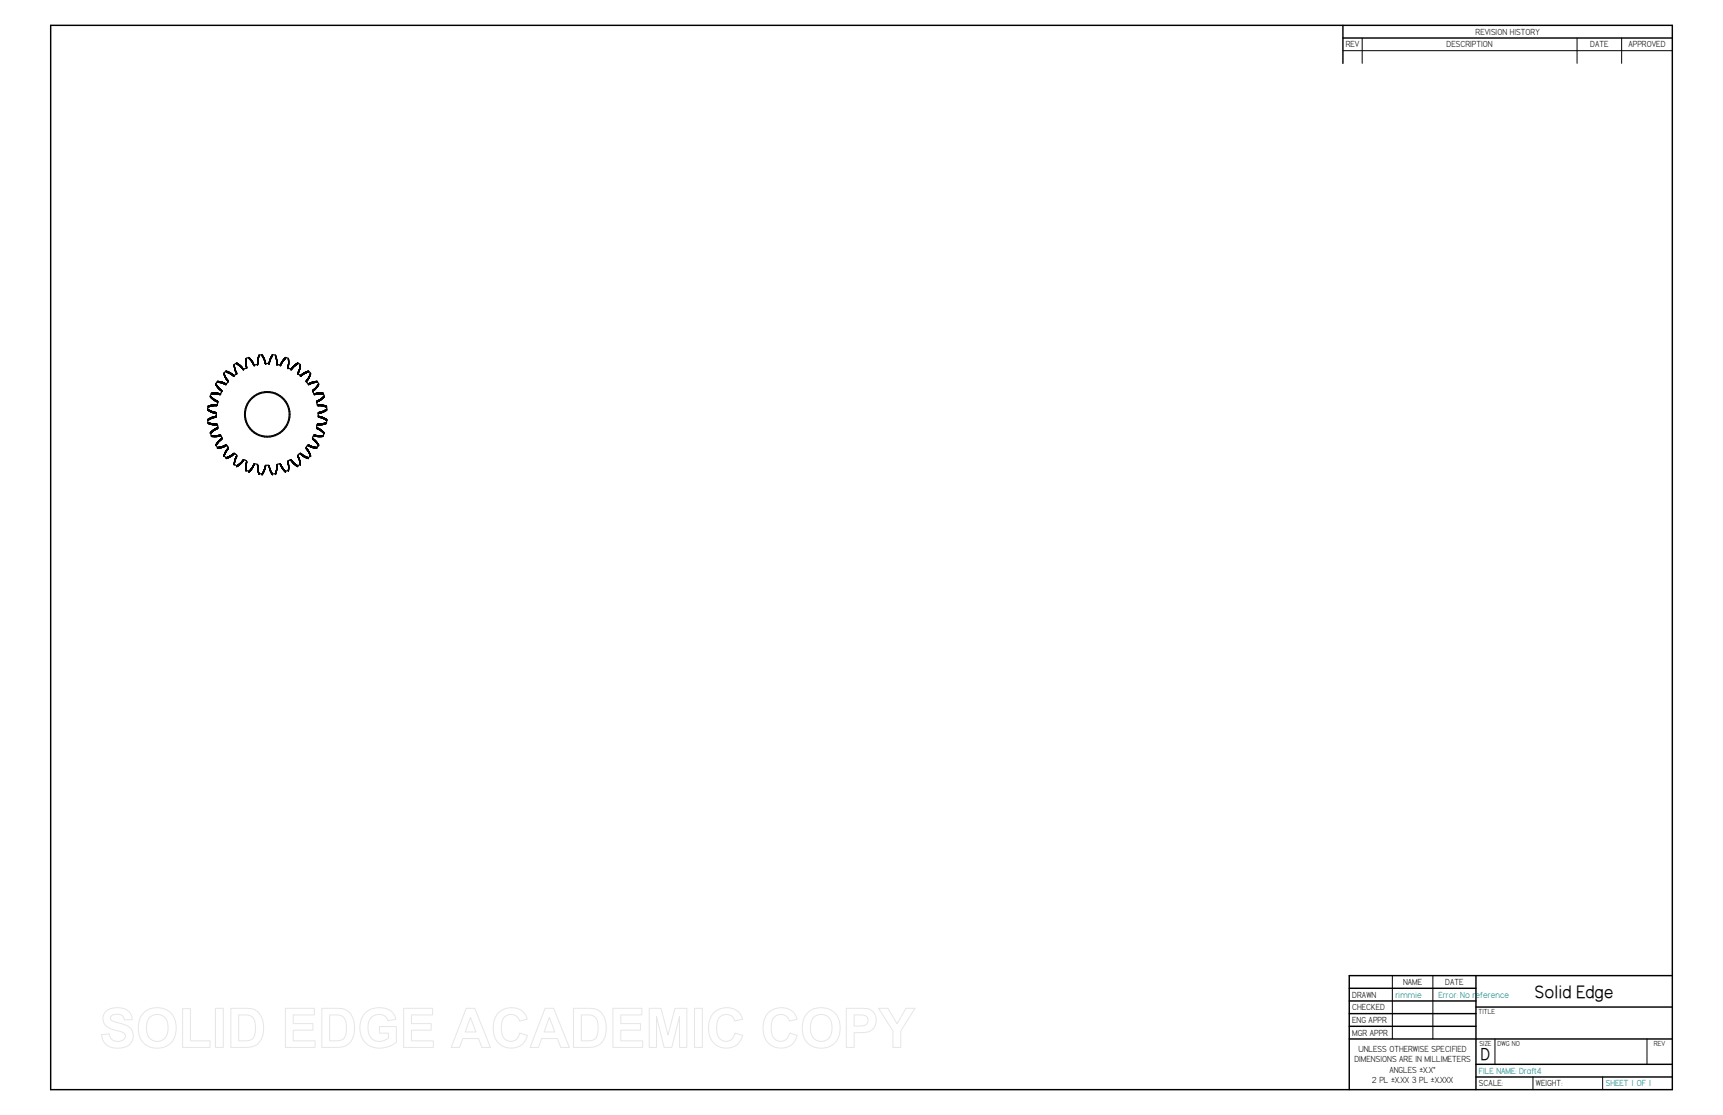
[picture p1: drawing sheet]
<svg xmlns="http://www.w3.org/2000/svg" width="864mm" height="559mm" viewBox="0 0 864 559" stroke-linecap="round" stroke-linejoin="round" font-family="sans-serif">
<g fill="none" stroke="#000" stroke-width=".72">
<path d="M25 13h813v533h-813zM673 13v19M673 19h165M676 495h64M740 489v57M838 489h-162v57M676 502h64M676 508h64M676 514h64M740 505h98M676 521h162M740 533h98"/>
<path d="M740 540h98"/>
</g>
<g fill="none" stroke="#000" stroke-width=".5">
<path d="M683 19v13M790 19v13M813 19v13M673 25h165M111 195h.1M114 190h.1M118 186h.1M123 183h.1M129 182h.1M135 181h.1M141 182h.1M146 184h.1"/>
<path d="M151 188h.1M155 192h.1M158 197h.1M108 201h.1M160 203h.1M160 209h.1M698 489v32M718 489v32M749 521v12M768 540v6M803 540v6M825 521v12"/>
</g>
<g fill="none" stroke="#000" stroke-width=".59">
<path d="M125 179l-2 1M129 180h.1M129 179v1M129 179h.1M130 179h.1M130 178h.1M131 178h-1M132 178h.1M132 180h.1M136 180h.1M136 178h.1M137 178h1"/>
<path d="M138 178h.1M138 179h.1M139 179v1M139 180h.1M143 179l2 1M106 197l-1 1M106 197h.1M106 197h1M107 197h.1M108 197h.1M109 197h.1M109 191l-1 1"/>
<path d="M109 191h.1M109 191h1M109 197h1M110 191h.1M110 197h.1M111 195h.1M111 191h.1M111 196l-1 1M112 187h.1M112 188h.1M113 192h.1M113 188h.1"/>
<path d="M113 186l-1 1M114 186h.1M114 190h.1M114 191h.1M114 191l-1 1M115 186h.1M117 188h.1M117 183h.1M118 184h.1M118 185h.1M118 186h.1M119 182l-2 1"/>
<path d="M119 187h.1M119 187l-2 1M121 184h1M122 185h.1M123 181h.1M123 182h.1M123 180h.1M123 180v1M123 182v1M123 183h.1M124 184l-2 1M124 184h.1"/>
<path d="M127 182h.1M127 183h1M129 183h-1M129 181h.1M129 182h.1M133 181h.1M133 181v1M133 182h2M135 181v1M135 181h.1M139 182h.1M139 181h.1"/>
<path d="M139 183h1M141 182h.1M144 184h.1M144 184l2 1M144 183h.1M145 182v1M145 180h.1M145 182h.1M145 181h.1M145 180v1M146 185h.1M146 184h.1"/>
<path d="M149 187h.1M149 187l2 1M149 182l2 1M150 186h.1M150 185h.1M150 184h.1M150 183h.1M151 188h.1M153 187h.1M153 191l2 1M153 191h.1M154 186h.1"/>
<path d="M154 186l2 1M155 188h.1M155 192h.1M156 187h.1M156 192h1M157 196v1M157 191h.1M157 195h.1M157 197h1M158 191h.1M158 197h.1M159 191h.1"/>
<path d="M159 191l1 1M159 197h.1M160 197h.1M161 197h.1M162 197h.1M162 197l1 1M104 210v2M104 204v1M104 212h.1M104 204h.1M105 212h.1M105 210h.1"/>
<path d="M105 205h.1M105 203h.1M105 217l1 1M105 212h1M105 203h1M106 212h.1M106 203h.1M106 218h.1M106 209h.1M106 206h.1M106 218h1M107 212h.1"/>
<path d="M107 203h.1M107 218h.1M107 209h.1M107 206h.1M108 209h.1M108 207h.1M108 218h.1M108 212h.1M108 203h.1M108 215h1M108 201h1M108 207v1"/>
<path d="M109 213v1M109 203h.1M109 218h.1M109 201h.1M109 201v2M110 218h-1M110 218l1 2M158 218l-1 2M158 218h.1M159 201v2M159 201h.1M159 218h.1"/>
<path d="M159 203h.1M159 213v1M159 212h.1M159 215h.1M159 207v1M160 209h.1M160 207h.1M160 218h.1M160 212h.1M160 203h.1M160 209h1M161 203h.1"/>
<path d="M161 212h.1M161 207h-1M161 218h.1M161 209h.1M161 206h.1M161 203h1M162 212h-1M162 218h.1M162 203h.1M162 212h.1M162 210h1M163 217l-1 1"/>
<path d="M163 206h-1M163 203h.1M163 212h.1M164 204v1M164 210v2M108 223l1 1M109 224h.1M110 224h-1M110 224h.1M111 224h.1M111 220h.1M112 228l1 1"/>
<path d="M112 228h.1M113 227h.1M113 223h.1M113 223l1 1M114 229h.1M114 225h.1M114 224h.1M115 229h.1M117 227h.1M117 232h.1M117 232l2 1M117 227l2 1"/>
<path d="M118 231h.1M118 230h.1M119 228h.1M122 230l2 1M122 230h.1M123 233h.1M123 234h.1M123 235h.1M123 236h.1M123 232v1M123 236h2M123 232h.1"/>
<path d="M124 231h.1M124 231v1M127 233h.1M127 232l2 1M129 233h.1M129 234h.1M129 235h.1M129 236h.1M129 236h1M130 237h.1M130 237l1 1M132 236h.1"/>
<path d="M133 235h.1M133 234h.1M133 233h.1M133 233h2M135 233h.1M135 234h.1M135 235h.1M136 236h.1M138 237l-1 1M138 237h.1M138 236h.1M139 236h.1"/>
<path d="M139 235h.1M139 234h.1M139 233h.1M140 232h.1M140 232l-1 1M141 233h.1M144 231v1M144 231h.1M144 232h.1M145 236h-2M145 236h.1M145 232v1"/>
<path d="M145 235h.1M145 233h.1M145 234h.1M146 230l-2 1M146 230h.1M149 228h.1M150 230h.1M150 231h.1M150 232h.1M150 232l-1 1M151 227l-2 1M151 228h.1"/>
<path d="M153 229h.1M153 224h.1M154 224h.1M154 229h.1M154 225h.1M155 223l-2 1M155 227h.1M155 223h.1M155 228h.1M156 228h.1M156 228l-2 1M156 224h1"/>
<path d="M157 224h.1M157 220h.1M158 224h.1M159 224h.1M160 223l-1 1"/>
<circle cx="134" cy="208" r="11"/>
</g>
<g fill="#000">
<circle cx="123" cy="180" r=".3"/>
<circle cx="125" cy="179" r=".3"/>
<circle cx="125" cy="180" r=".3"/>
<circle cx="126" cy="180" r=".3"/>
<circle cx="129" cy="180" r=".3"/>
<circle cx="129" cy="179" r=".3"/>
<circle cx="130" cy="179" r=".3"/>
<circle cx="130" cy="178" r=".3"/>
<circle cx="131" cy="178" r=".3"/>
<circle cx="132" cy="178" r=".3"/>
<circle cx="132" cy="179" r=".3"/>
<circle cx="132" cy="180" r=".3"/>
<circle cx="135" cy="180" r=".3"/>
<circle cx="136" cy="180" r=".3"/>
<circle cx="136" cy="179" r=".3"/>
<circle cx="136" cy="178" r=".3"/>
<circle cx="137" cy="178" r=".3"/>
<circle cx="138" cy="178" r=".3"/>
<circle cx="138" cy="179" r=".3"/>
<circle cx="139" cy="179" r=".3"/>
<circle cx="139" cy="180" r=".3"/>
<circle cx="142" cy="180" r=".3"/>
<circle cx="143" cy="180" r=".3"/>
<circle cx="143" cy="179" r=".3"/>
<circle cx="145" cy="180" r=".3"/>
<circle cx="105" cy="198" r=".3"/>
<circle cx="105" cy="199" r=".3"/>
<circle cx="106" cy="199" r=".3"/>
<circle cx="106" cy="197" r=".3"/>
<circle cx="107" cy="200" r=".3"/>
<circle cx="107" cy="199" r=".3"/>
<circle cx="107" cy="197" r=".3"/>
<circle cx="108" cy="197" r=".3"/>
<circle cx="108" cy="192" r=".3"/>
<circle cx="108" cy="193" r=".3"/>
<circle cx="109" cy="197" r=".3"/>
<circle cx="109" cy="193" r=".3"/>
<circle cx="109" cy="194" r=".3"/>
<circle cx="109" cy="191" r=".3"/>
<circle cx="110" cy="194" r=".3"/>
<circle cx="110" cy="191" r=".3"/>
<circle cx="110" cy="197" r=".3"/>
<circle cx="110" cy="195" r=".3"/>
<circle cx="111" cy="195" r=".3"/>
<circle cx="111" cy="191" r=".3"/>
<circle cx="111" cy="197" r=".3"/>
<circle cx="111" cy="196" r=".3"/>
<circle cx="111" cy="192" r=".3"/>
<circle cx="112" cy="192" r=".3"/>
<circle cx="112" cy="187" r=".3"/>
<circle cx="112" cy="188" r=".3"/>
<circle cx="113" cy="188" r=".3"/>
<circle cx="113" cy="192" r=".3"/>
<circle cx="113" cy="189" r=".3"/>
<circle cx="113" cy="186" r=".3"/>
<circle cx="113" cy="190" r=".3"/>
<circle cx="114" cy="186" r=".3"/>
<circle cx="114" cy="190" r=".3"/>
<circle cx="114" cy="191" r=".3"/>
<circle cx="115" cy="186" r=".3"/>
<circle cx="115" cy="187" r=".3"/>
<circle cx="116" cy="187" r=".3"/>
<circle cx="116" cy="188" r=".3"/>
<circle cx="117" cy="188" r=".3"/>
<circle cx="117" cy="183" r=".3"/>
<circle cx="117" cy="184" r=".3"/>
<circle cx="118" cy="184" r=".3"/>
<circle cx="118" cy="185" r=".3"/>
<circle cx="118" cy="186" r=".3"/>
<circle cx="118" cy="187" r=".3"/>
<circle cx="119" cy="187" r=".3"/>
<circle cx="119" cy="182" r=".3"/>
<circle cx="120" cy="182" r=".3"/>
<circle cx="120" cy="183" r=".3"/>
<circle cx="121" cy="183" r=".3"/>
<circle cx="121" cy="184" r=".3"/>
<circle cx="122" cy="184" r=".3"/>
<circle cx="122" cy="185" r=".3"/>
<circle cx="123" cy="181" r=".3"/>
<circle cx="123" cy="182" r=".3"/>
<circle cx="123" cy="183" r=".3"/>
<circle cx="124" cy="184" r=".3"/>
<circle cx="126" cy="181" r=".3"/>
<circle cx="127" cy="181" r=".3"/>
<circle cx="127" cy="182" r=".3"/>
<circle cx="127" cy="183" r=".3"/>
<circle cx="128" cy="183" r=".3"/>
<circle cx="129" cy="183" r=".3"/>
<circle cx="129" cy="182" r=".3"/>
<circle cx="129" cy="181" r=".3"/>
<circle cx="133" cy="180" r=".3"/>
<circle cx="133" cy="181" r=".3"/>
<circle cx="133" cy="182" r=".3"/>
<circle cx="135" cy="182" r=".3"/>
<circle cx="135" cy="181" r=".3"/>
<circle cx="139" cy="182" r=".3"/>
<circle cx="139" cy="181" r=".3"/>
<circle cx="139" cy="183" r=".3"/>
<circle cx="140" cy="183" r=".3"/>
<circle cx="141" cy="183" r=".3"/>
<circle cx="141" cy="182" r=".3"/>
<circle cx="141" cy="181" r=".3"/>
<circle cx="142" cy="181" r=".3"/>
<circle cx="144" cy="184" r=".3"/>
<circle cx="144" cy="183" r=".3"/>
<circle cx="145" cy="183" r=".3"/>
<circle cx="145" cy="182" r=".3"/>
<circle cx="145" cy="181" r=".3"/>
<circle cx="146" cy="185" r=".3"/>
<circle cx="146" cy="184" r=".3"/>
<circle cx="147" cy="184" r=".3"/>
<circle cx="147" cy="183" r=".3"/>
<circle cx="148" cy="183" r=".3"/>
<circle cx="148" cy="182" r=".3"/>
<circle cx="149" cy="182" r=".3"/>
<circle cx="149" cy="187" r=".3"/>
<circle cx="149" cy="186" r=".3"/>
<circle cx="150" cy="186" r=".3"/>
<circle cx="150" cy="185" r=".3"/>
<circle cx="150" cy="184" r=".3"/>
<circle cx="150" cy="183" r=".3"/>
<circle cx="150" cy="188" r=".3"/>
<circle cx="151" cy="183" r=".3"/>
<circle cx="151" cy="188" r=".3"/>
<circle cx="151" cy="187" r=".3"/>
<circle cx="152" cy="187" r=".3"/>
<circle cx="153" cy="187" r=".3"/>
<circle cx="153" cy="186" r=".3"/>
<circle cx="154" cy="191" r=".3"/>
<circle cx="154" cy="186" r=".3"/>
<circle cx="154" cy="190" r=".3"/>
<circle cx="155" cy="190" r=".3"/>
<circle cx="155" cy="192" r=".3"/>
<circle cx="155" cy="189" r=".3"/>
<circle cx="155" cy="186" r=".3"/>
<circle cx="155" cy="188" r=".3"/>
<circle cx="155" cy="187" r=".3"/>
<circle cx="156" cy="192" r=".3"/>
<circle cx="156" cy="187" r=".3"/>
<circle cx="157" cy="192" r=".3"/>
<circle cx="157" cy="196" r=".3"/>
<circle cx="157" cy="191" r=".3"/>
<circle cx="157" cy="195" r=".3"/>
<circle cx="157" cy="197" r=".3"/>
<circle cx="158" cy="195" r=".3"/>
<circle cx="158" cy="191" r=".3"/>
<circle cx="158" cy="197" r=".3"/>
<circle cx="158" cy="194" r=".3"/>
<circle cx="159" cy="194" r=".3"/>
<circle cx="159" cy="191" r=".3"/>
<circle cx="159" cy="197" r=".3"/>
<circle cx="159" cy="193" r=".3"/>
<circle cx="160" cy="197" r=".3"/>
<circle cx="160" cy="193" r=".3"/>
<circle cx="160" cy="192" r=".3"/>
<circle cx="161" cy="197" r=".3"/>
<circle cx="161" cy="200" r=".3"/>
<circle cx="161" cy="199" r=".3"/>
<circle cx="162" cy="199" r=".3"/>
<circle cx="162" cy="197" r=".3"/>
<circle cx="162" cy="198" r=".3"/>
<circle cx="104" cy="205" r=".3"/>
<circle cx="104" cy="210" r=".3"/>
<circle cx="104" cy="212" r=".3"/>
<circle cx="104" cy="204" r=".3"/>
<circle cx="104" cy="203" r=".3"/>
<circle cx="105" cy="212" r=".3"/>
<circle cx="105" cy="210" r=".3"/>
<circle cx="105" cy="203" r=".3"/>
<circle cx="105" cy="205" r=".3"/>
<circle cx="105" cy="206" r=".3"/>
<circle cx="105" cy="217" r=".3"/>
<circle cx="105" cy="209" r=".3"/>
<circle cx="106" cy="217" r=".3"/>
<circle cx="106" cy="212" r=".3"/>
<circle cx="106" cy="209" r=".3"/>
<circle cx="106" cy="206" r=".3"/>
<circle cx="106" cy="203" r=".3"/>
<circle cx="106" cy="216" r=".3"/>
<circle cx="106" cy="218" r=".3"/>
<circle cx="107" cy="216" r=".3"/>
<circle cx="107" cy="212" r=".3"/>
<circle cx="107" cy="203" r=".3"/>
<circle cx="107" cy="209" r=".3"/>
<circle cx="107" cy="206" r=".3"/>
<circle cx="107" cy="218" r=".3"/>
<circle cx="107" cy="215" r=".3"/>
<circle cx="107" cy="207" r=".3"/>
<circle cx="108" cy="218" r=".3"/>
<circle cx="108" cy="215" r=".3"/>
<circle cx="108" cy="212" r=".3"/>
<circle cx="108" cy="203" r=".3"/>
<circle cx="108" cy="200" r=".3"/>
<circle cx="108" cy="207" r=".3"/>
<circle cx="108" cy="209" r=".3"/>
<circle cx="108" cy="201" r=".3"/>
<circle cx="108" cy="208" r=".3"/>
<circle cx="109" cy="218" r=".3"/>
<circle cx="109" cy="212" r=".3"/>
<circle cx="109" cy="201" r=".3"/>
<circle cx="109" cy="203" r=".3"/>
<circle cx="109" cy="215" r=".3"/>
<circle cx="109" cy="213" r=".3"/>
<circle cx="109" cy="214" r=".3"/>
<circle cx="110" cy="218" r=".3"/>
<circle cx="111" cy="218" r=".3"/>
<circle cx="111" cy="220" r=".3"/>
<circle cx="111" cy="219" r=".3"/>
<circle cx="157" cy="219" r=".3"/>
<circle cx="157" cy="220" r=".3"/>
<circle cx="157" cy="218" r=".3"/>
<circle cx="158" cy="218" r=".3"/>
<circle cx="159" cy="218" r=".3"/>
<circle cx="159" cy="201" r=".3"/>
<circle cx="159" cy="214" r=".3"/>
<circle cx="159" cy="213" r=".3"/>
<circle cx="159" cy="203" r=".3"/>
<circle cx="159" cy="215" r=".3"/>
<circle cx="159" cy="212" r=".3"/>
<circle cx="160" cy="212" r=".3"/>
<circle cx="160" cy="215" r=".3"/>
<circle cx="160" cy="218" r=".3"/>
<circle cx="160" cy="208" r=".3"/>
<circle cx="160" cy="203" r=".3"/>
<circle cx="160" cy="207" r=".3"/>
<circle cx="160" cy="201" r=".3"/>
<circle cx="160" cy="209" r=".3"/>
<circle cx="160" cy="200" r=".3"/>
<circle cx="161" cy="215" r=".3"/>
<circle cx="161" cy="218" r=".3"/>
<circle cx="161" cy="209" r=".3"/>
<circle cx="161" cy="207" r=".3"/>
<circle cx="161" cy="203" r=".3"/>
<circle cx="161" cy="212" r=".3"/>
<circle cx="161" cy="206" r=".3"/>
<circle cx="161" cy="216" r=".3"/>
<circle cx="162" cy="216" r=".3"/>
<circle cx="162" cy="218" r=".3"/>
<circle cx="162" cy="209" r=".3"/>
<circle cx="162" cy="206" r=".3"/>
<circle cx="162" cy="212" r=".3"/>
<circle cx="162" cy="203" r=".3"/>
<circle cx="162" cy="217" r=".3"/>
<circle cx="163" cy="217" r=".3"/>
<circle cx="163" cy="203" r=".3"/>
<circle cx="163" cy="212" r=".3"/>
<circle cx="163" cy="206" r=".3"/>
<circle cx="163" cy="210" r=".3"/>
<circle cx="163" cy="205" r=".3"/>
<circle cx="164" cy="210" r=".3"/>
<circle cx="164" cy="212" r=".3"/>
<circle cx="164" cy="204" r=".3"/>
<circle cx="164" cy="205" r=".3"/>
<circle cx="108" cy="223" r=".3"/>
<circle cx="109" cy="222" r=".3"/>
<circle cx="109" cy="224" r=".3"/>
<circle cx="109" cy="221" r=".3"/>
<circle cx="110" cy="221" r=".3"/>
<circle cx="110" cy="224" r=".3"/>
<circle cx="110" cy="220" r=".3"/>
<circle cx="111" cy="224" r=".3"/>
<circle cx="112" cy="224" r=".3"/>
<circle cx="112" cy="223" r=".3"/>
<circle cx="112" cy="228" r=".3"/>
<circle cx="113" cy="227" r=".3"/>
<circle cx="113" cy="228" r=".3"/>
<circle cx="113" cy="223" r=".3"/>
<circle cx="113" cy="226" r=".3"/>
<circle cx="113" cy="229" r=".3"/>
<circle cx="114" cy="229" r=".3"/>
<circle cx="114" cy="226" r=".3"/>
<circle cx="114" cy="225" r=".3"/>
<circle cx="114" cy="224" r=".3"/>
<circle cx="115" cy="229" r=".3"/>
<circle cx="115" cy="228" r=".3"/>
<circle cx="116" cy="228" r=".3"/>
<circle cx="117" cy="228" r=".3"/>
<circle cx="117" cy="227" r=".3"/>
<circle cx="117" cy="233" r=".3"/>
<circle cx="117" cy="232" r=".3"/>
<circle cx="118" cy="231" r=".3"/>
<circle cx="118" cy="232" r=".3"/>
<circle cx="118" cy="230" r=".3"/>
<circle cx="118" cy="229" r=".3"/>
<circle cx="119" cy="229" r=".3"/>
<circle cx="119" cy="228" r=".3"/>
<circle cx="119" cy="233" r=".3"/>
<circle cx="120" cy="233" r=".3"/>
<circle cx="120" cy="232" r=".3"/>
<circle cx="121" cy="232" r=".3"/>
<circle cx="121" cy="231" r=".3"/>
<circle cx="122" cy="231" r=".3"/>
<circle cx="122" cy="230" r=".3"/>
<circle cx="123" cy="234" r=".3"/>
<circle cx="123" cy="233" r=".3"/>
<circle cx="123" cy="235" r=".3"/>
<circle cx="123" cy="232" r=".3"/>
<circle cx="123" cy="236" r=".3"/>
<circle cx="124" cy="232" r=".3"/>
<circle cx="124" cy="231" r=".3"/>
<circle cx="125" cy="236" r=".3"/>
<circle cx="125" cy="235" r=".3"/>
<circle cx="126" cy="235" r=".3"/>
<circle cx="126" cy="234" r=".3"/>
<circle cx="127" cy="234" r=".3"/>
<circle cx="127" cy="233" r=".3"/>
<circle cx="127" cy="232" r=".3"/>
<circle cx="128" cy="232" r=".3"/>
<circle cx="129" cy="233" r=".3"/>
<circle cx="129" cy="234" r=".3"/>
<circle cx="129" cy="235" r=".3"/>
<circle cx="129" cy="236" r=".3"/>
<circle cx="130" cy="236" r=".3"/>
<circle cx="130" cy="237" r=".3"/>
<circle cx="131" cy="238" r=".3"/>
<circle cx="131" cy="237" r=".3"/>
<circle cx="132" cy="237" r=".3"/>
<circle cx="132" cy="236" r=".3"/>
<circle cx="132" cy="235" r=".3"/>
<circle cx="133" cy="235" r=".3"/>
<circle cx="133" cy="234" r=".3"/>
<circle cx="133" cy="233" r=".3"/>
<circle cx="135" cy="233" r=".3"/>
<circle cx="135" cy="234" r=".3"/>
<circle cx="135" cy="235" r=".3"/>
<circle cx="135" cy="236" r=".3"/>
<circle cx="136" cy="236" r=".3"/>
<circle cx="136" cy="237" r=".3"/>
<circle cx="137" cy="237" r=".3"/>
<circle cx="138" cy="237" r=".3"/>
<circle cx="138" cy="236" r=".3"/>
<circle cx="139" cy="236" r=".3"/>
<circle cx="139" cy="235" r=".3"/>
<circle cx="139" cy="234" r=".3"/>
<circle cx="139" cy="233" r=".3"/>
<circle cx="140" cy="232" r=".3"/>
<circle cx="141" cy="232" r=".3"/>
<circle cx="141" cy="233" r=".3"/>
<circle cx="141" cy="234" r=".3"/>
<circle cx="142" cy="234" r=".3"/>
<circle cx="142" cy="235" r=".3"/>
<circle cx="142" cy="236" r=".3"/>
<circle cx="143" cy="236" r=".3"/>
<circle cx="144" cy="231" r=".3"/>
<circle cx="144" cy="232" r=".3"/>
<circle cx="145" cy="236" r=".3"/>
<circle cx="145" cy="232" r=".3"/>
<circle cx="145" cy="235" r=".3"/>
<circle cx="145" cy="233" r=".3"/>
<circle cx="145" cy="234" r=".3"/>
<circle cx="146" cy="230" r=".3"/>
<circle cx="146" cy="231" r=".3"/>
<circle cx="147" cy="231" r=".3"/>
<circle cx="147" cy="232" r=".3"/>
<circle cx="148" cy="232" r=".3"/>
<circle cx="148" cy="233" r=".3"/>
<circle cx="149" cy="233" r=".3"/>
<circle cx="149" cy="228" r=".3"/>
<circle cx="149" cy="229" r=".3"/>
<circle cx="150" cy="229" r=".3"/>
<circle cx="150" cy="230" r=".3"/>
<circle cx="150" cy="231" r=".3"/>
<circle cx="150" cy="232" r=".3"/>
<circle cx="150" cy="227" r=".3"/>
<circle cx="151" cy="233" r=".3"/>
<circle cx="151" cy="227" r=".3"/>
<circle cx="151" cy="228" r=".3"/>
<circle cx="152" cy="228" r=".3"/>
<circle cx="153" cy="229" r=".3"/>
<circle cx="153" cy="224" r=".3"/>
<circle cx="154" cy="224" r=".3"/>
<circle cx="154" cy="229" r=".3"/>
<circle cx="154" cy="225" r=".3"/>
<circle cx="154" cy="226" r=".3"/>
<circle cx="154" cy="223" r=".3"/>
<circle cx="155" cy="226" r=".3"/>
<circle cx="155" cy="223" r=".3"/>
<circle cx="155" cy="229" r=".3"/>
<circle cx="155" cy="227" r=".3"/>
<circle cx="155" cy="228" r=".3"/>
<circle cx="156" cy="223" r=".3"/>
<circle cx="156" cy="228" r=".3"/>
<circle cx="156" cy="224" r=".3"/>
<circle cx="157" cy="224" r=".3"/>
<circle cx="158" cy="220" r=".3"/>
<circle cx="158" cy="224" r=".3"/>
<circle cx="158" cy="221" r=".3"/>
<circle cx="159" cy="224" r=".3"/>
<circle cx="159" cy="221" r=".3"/>
<circle cx="159" cy="222" r=".3"/>
<circle cx="159" cy="223" r=".3"/>
<circle cx="160" cy="223" r=".3"/>
</g>
<g fill="none" stroke="#e6e6e6" stroke-width=".5">
<path d="M53 507a9 9 0 0 1 13 2v2h-4a4 4 0 0 0-3-3 4 4 0 0 0-4 2 4 4 0 0 0 5 3 7 7 0 0 1 7 7 9 9 0 0 1-15 3l-1-4 4-1a4 4 0 0 0 3 4 4 4 0 0 0 5-3l-2-2a13 13 0 0 1-9-5v-3zM72 508a10 10 0 0 1 12-1 10 10 0 0 1 4 11 10 10 0 0 1-12 7 10 10 0 0 1-6-13zM75 510a6 6 0 0 1 7-1 6 6 0 0 1 2 7 5 5 0 0 1-6 6 5 5 0 0 1-5-7l1-3zM92 506h3v16h10v3h-13zM108 505h4v20h-4zM116 505h7a9 9 0 0 1 9 11 8 8 0 0 1-9 9h-7zM120 509h1a5 5 0 0 1 7 6 5 5 0 0 1-4 7h-4zM143 505h15v4h-11v4h10v3h-10v6h11v3h-15zM161 505h7a9 9 0 0 1 10 11 8 8 0 0 1-9 9h-8zM165 509h2a5 5 0 0 1 7 6 5 5 0 0 1-5 7h-4zM183 508a10 10 0 0 1 15 1v2l-4 1a5 5 0 0 0-7-3 5 5 0 0 0-3 7 6 6 0 0 0 4 6 6 6 0 0 0 7-2v-2h-5v-4h9v8a11 11 0 0 1-12 3 11 11 0 0 1-7-10l1-4zM202 505h15v4h-11v4h10v3h-10v6h11v3h-15z"/>
<path d="M234 505h4l8 20h-4l-2-5h-8l-2 5h-4zM236 510l3 7h-6zM250 508a9 9 0 0 1 14 3l-4 1a5 5 0 0 0-5-3 5 5 0 0 0-4 5 6 6 0 0 0 6 8l2-2 1-2 4 1a9 9 0 0 1-10 6 9 9 0 0 1-7-11 10 10 0 0 1 3-6zM273 505h4l8 20h-4l-2-5h-8l-1 5h-4zM275 510l3 7h-5zM287 505h8a9 9 0 0 1 9 11 8 8 0 0 1-9 9h-8zM291 509h2a5 5 0 0 1 7 6 5 5 0 0 1-4 7h-5zM307 505h15v4h-11v4h10v3h-10v6h11v3h-15zM325 505h6l4 14 3-14h6v20h-3v-16l-4 16h-4l-4-16v16h-4zM348 505h4v20h-4zM358 508a9 9 0 0 1 14 3l-4 1a5 5 0 0 0-5-3 5 5 0 0 0-4 5 6 6 0 0 0 6 8l2-2 1-2 4 1a9 9 0 0 1-11 6 9 9 0 0 1-6-11 10 10 0 0 1 3-6zM385 508a9 9 0 0 1 15 3l-4 1a5 5 0 0 0-6-3 5 5 0 0 0-3 5 6 6 0 0 0 5 8l2-2 2-2 4 1a9 9 0 0 1-11 6 9 9 0 0 1-6-11 10 10 0 0 1 2-6z"/>
<path d="M405 508a10 10 0 0 1 12-1 10 10 0 0 1 4 11 10 10 0 0 1-13 7 10 10 0 0 1-6-13zM408 510a6 6 0 0 1 7-1 6 6 0 0 1 2 7 5 5 0 0 1-6 6 5 5 0 0 1-5-7l1-3zM424 505h6a7 7 0 0 1 9 4 7 7 0 0 1-8 9h-3v7h-4zM428 509h2a4 4 0 0 1 5 3l-2 2h-5zM440 505h5l5 8 4-8h5l-8 12v8h-3v-8z"/>
</g>
<text font-size="10" x="769" y="500">Solid Edge</text>
<text font-size="9.7" x="742" y="531">D</text>
<g font-size="5">
<text x="740" y="17">REVISION HISTORY</text>
<text x="674" y="24">REV</text>
<text x="725" y="24">DESCRIPTION</text>
<text x="797" y="24">DATE</text>
<text x="816" y="24">APPROVED</text>
<text x="703" y="494">NAME</text>
<text x="724" y="494">DATE</text>
<text x="678" y="500">DRAWN</text>
<text x="678" y="506">CHECKED</text>
<text x="678" y="513">ENG APPR</text>
<text x="678" y="519">MGR APPR</text>
<text x="681" y="527">UNLESS OTHERWISE SPECIFIED</text>
<text x="679" y="532">DIMENSIONS ARE IN MILLIMETERS</text>
<text x="696" y="538">ANGLES ±X.X°</text>
<text x="688" y="543">2 PL ±X.XX 3 PL ±X.XXX</text>
<text x="741" y="544">SCALE:</text>
<text x="770" y="544">WEIGHT:</text>
</g>
<g font-size="5" fill="#008080">
<text x="699" y="500">rimmie</text>
<text x="721" y="500">Error: No reference</text>
<text x="741" y="538">FILE NAME: Draft4</text>
<text x="805" y="544">SHEET 1 OF 1</text>
</g>
<g font-size="4.1">
<text x="741" y="508">TITLE</text>
<text x="742" y="524">SIZE</text>
<text x="751" y="524">DWG NO</text>
<text x="829" y="524">REV</text>
</g>
</svg>
